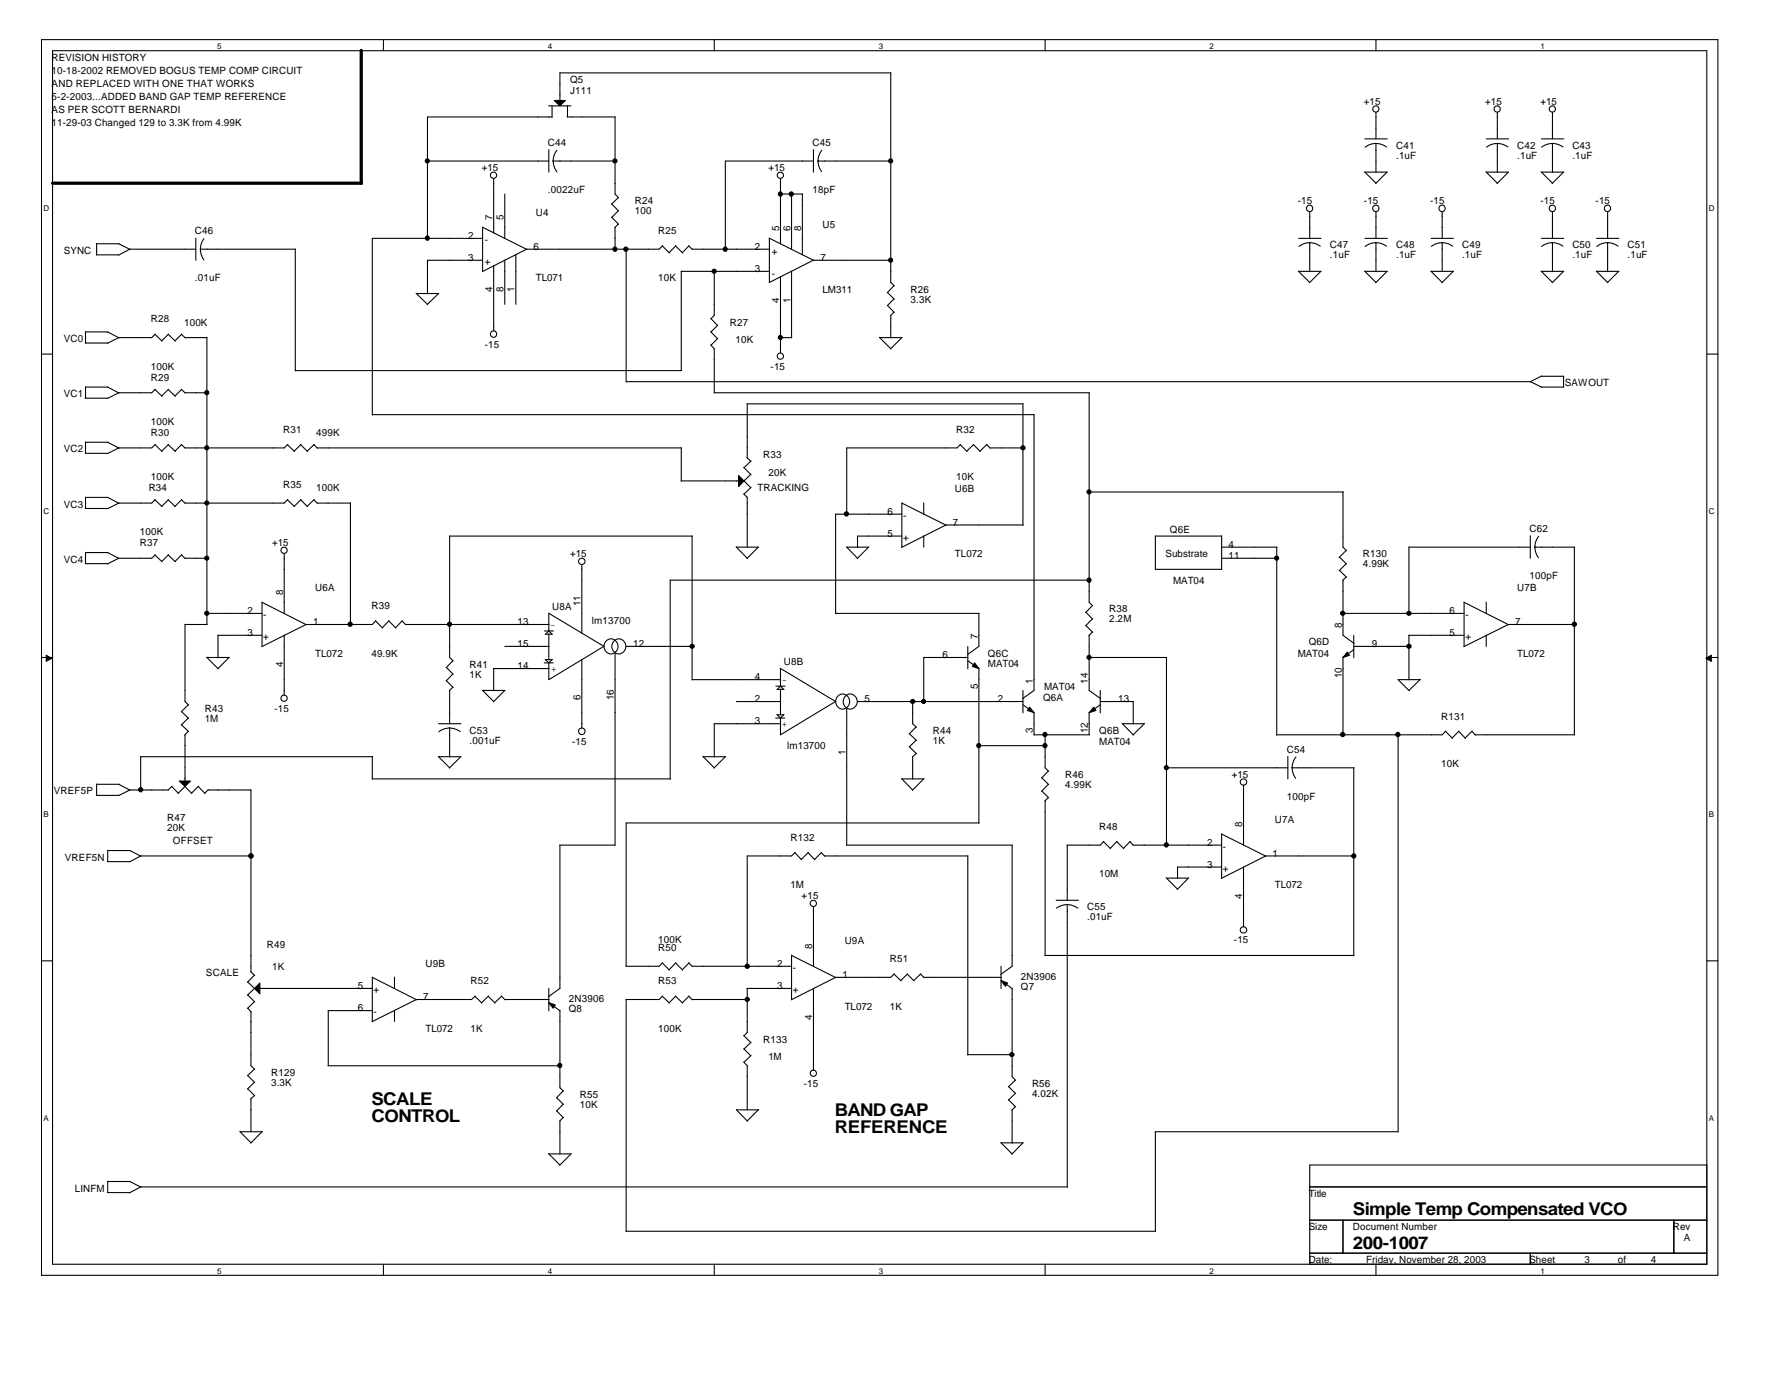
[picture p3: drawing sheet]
<svg xmlns="http://www.w3.org/2000/svg" width="279mm" height="216mm" viewBox="0 0 279 216" stroke-linecap="round" stroke-linejoin="round" font-family="sans-serif">
<g fill="none" stroke="#000" stroke-width=".17">
<path d="M6.5 6.2h262.5v193.5h-262.5zM8.2 7.9h259.1v190h-259.1zM60 6.2v1.7M85.9 16.6h3.5M86.5 18.3h-19.6v19.1M86.5 16.6v1.8M88.8 18.3h7.6M88.9 16.5v1.8M96.3 18.3v12.1l.6 .6M111.9 6.2v1.7M139.5 11.4v32.8l.6 .6M139.5 11.4h-51.8v4.3"/>
<path d="M163.7 6.2v1.7M215.5 6.2v1.7M215.5 17.6v4.1M234.5 17.6v4.1M243.1 17.6v4.1M15.1 39.9h3.5M15.1 38.2h3.5M15.1 38.1v1.8M18.6 38.2l1.8 .9M20.3 39h10.4M20.3 39l-1.7 .9M30.7 37.3v3.4"/>
<path d="M31.4 39l.1 .7 .4 1M31.4 39h14.9M31.9 37.4l-.4 .9-.1 .7M46.2 39v19.1M66.9 25.2h19.1M75.6 37.3h-17.3v27.7M75.6 35.6l6.9 3.5M75.6 35.5v7M77.3 28v8.5M79.1 30.4v6.9M80.8 39.9v7.7M86 23.4v3.5"/>
<path d="M86.6 25.2l.1 .7 .5 1M86.6 25.2h9.8M87.2 23.5l-.5 1-.1 .7M95.8 31.9l1.1 1.1M95.8 34l1.1 1.1M96.3 35.6v3.4M96.8 30.9l-1 1.1M96.8 33l-1 1.1M96.8 35.1l-.5 .5M98.1 39v20.8M103.7 38.5l1.1 1.1M103.8 38.5l-.6 .5h-20.7l-7 3.5"/>
<path d="M105.8 38.5l1.1 1.1M105.9 38.5l-1.1 1.1M107.9 38.5l.5 .6M107.9 38.5l-1 1.1M108.4 39h12.1M120.5 37.3l6.9 3.4h12.1M120.5 37.3v7M122.2 28v10.2M122.2 30.4h3.5M124 30.4v8.7M125.7 30.4v9.5M127.4 23.4v3.5"/>
<path d="M127.4 25.2h-13.8v13.9M128.1 25.2l.1 .7 .5 1M128.1 25.2h11.4M128.7 23.5l-.5 1-.1 .7M203.4 37.3h3.5M205.1 38l.7 .1 1 .4M205.1 38l-.7 .1-1 .5M205.1 33.2v4.1M205.1 38v4.5M213.7 26.9l1.8 1.8M213.8 26.9h3.5M213.8 21.7h3.5"/>
<path d="M213.8 37.3h3.5M215.5 22.5l.7 .1 .9 .4M215.5 22.5l-.7 .1-1 .5M215.5 38l.7 .1 .9 .4M215.5 38l-.7 .1-1 .5M215.5 22.5v4.5M215.5 33.2v4.1M215.5 38v4.5M217.2 26.9l-1.7 1.8M224.1 37.3h3.5M225.9 38l.7 .1 .9 .4M225.9 38l-.8 .1-.9 .5"/>
<path d="M225.9 33.2v4.1M225.9 38v4.5M232.7 26.9l1.8 1.8M232.8 26.9h3.5M232.8 21.7h3.5M234.5 22.5l.7 .1 1 .4M234.5 22.5l-.7 .1-1 .5M234.5 22.5v4.5M236.2 26.9l-1.7 1.8M241.4 26.9l1.7 1.8M241.4 26.9h3.5M241.4 21.7h3.5"/>
<path d="M241.4 37.3h3.5M243.1 22.5l.7 .1 1 .4M243.1 22.5l-.7 .1-1 .5M243.1 38l.7 .1 1 .4M243.1 38l-.7 .1-1 .5M243.1 22.5v4.5M243.1 33.2v4.1M243.1 38v4.5M244.9 26.9l-1.8 1.8M250 37.3h3.6M251.8 38l.7 .1 .9 .4M251.8 38l-.8 .1-.9 .5"/>
<path d="M251.8 33.2v4.1M251.8 38v4.5M6.5 55.4h1.7M13.4 53.7h3.5M13.4 52h3.5M13.4 51.9v1.8M16.9 52l1.7 .9M24.3 52.3l1.1 1.1M24.3 52.3l-.5 .6h-5.2l-1.8 .8M26.3 52.3l1.1 1.1M26.4 52.3l-1.1 1.1M28.4 52.3l.6 .6"/>
<path d="M28.5 52.3l-1.1 1.1M29 52.9h3.4M32.4 52.8v45M46.2 58h60.5M65.2 45.9l1.7 1.7M65.2 46h3.5M68.7 46l-1.8 1.7M75.6 40.7h-8.7v5.3M77.3 41.6v10.2M79.1 40.7v6.9M98.1 59.8h141.6M106.7 42.5h13.8"/>
<path d="M106.7 42.4v15.6M111.3 54l.6 .6v6.9M111.3 51.9l1.1 1.1M111.3 49.9l1.1 1.1M111.9 42.5v6.9M111.9 49.3l-.5 .6M112.4 53l-1 1M112.4 50.9l-1 1.1M122.2 52.9h1.8M122.2 43.3v12M124 42.4v10.5M127.4 40.7l-6.9 3.5"/>
<path d="M137.7 52.8l1.8 1.8M137.8 52.9h3.5M139 45.8l1.1 1M139 47.8l1.1 1.1M139.5 49.4v3.5M140 44.7l-1 1.1M140 46.8l-1 1.1M140 48.9l-.5 .5M141.2 52.9l-1.7 1.7M203.3 42.4l1.8 1.8M203.4 42.5h3.5M206.9 42.5l-1.8 1.8"/>
<path d="M213.7 42.4l1.8 1.8M213.8 42.5h3.5M217.2 42.5l-1.7 1.8M224.1 42.4l1.8 1.8M224.1 42.5h3.5M227.6 42.5l-1.8 1.8M239.6 59.7l1.8 .9M241.4 42.4l1.7 1.8M241.4 42.5h3.5M241.4 58.9h3.5M241.4 58.9l-1.7 .9M244.9 42.5l-1.8 1.8"/>
<path d="M244.9 58.9v1.7M250 42.4l1.8 1.8M250 42.5h3.6M253.5 42.5l-1.8 1.8M267.3 55.4h1.7M13.4 62.3h3.5M13.4 71h3.5M13.4 79.6h3.5M13.4 60.6v1.7M13.4 69.2v1.8M13.4 77.8v1.8M13.4 60.6h3.5"/>
<path d="M13.4 69.2h3.5M13.4 77.9h3.5M16.9 60.6l1.7 .9M16.9 69.2l1.7 1M16.9 77.9l1.7 .9M18.6 61.5l-1.8 .9M18.6 70.1l-1.8 .9M18.6 78.8l-1.8 .9M24.3 78.3l1.1 1M24.3 61l1.1 1M24.3 69.6l1.1 1.1M24.3 78.2l-.5 .6h-5.2"/>
<path d="M24.3 69.6l-.5 .5h-5.2M24.3 60.9l-.5 .6h-5.2M26.3 78.3l1.1 1M26.3 61l1.1 1M26.3 69.6l1.1 1.1M26.4 78.2l-1.1 1.1M26.4 60.9l-1.1 1.1M26.4 69.6l-1.1 1M28.4 78.3l.6 .5M28.4 61l.6 .5M28.4 69.6l.6 .6M28.5 78.2l-1.1 1.1"/>
<path d="M28.5 60.9l-1.1 1.1M28.5 69.6l-1.1 1M29 61.5h3.4M45 78.3l1.1 1M45 69.6l1.1 1.1M45.1 78.2l-.6 .6h-15.5M45.1 69.6l-.6 .5h-15.5M47.1 78.3l1.1 1M47.1 69.6l1.1 1.1M47.1 78.2l-1 1.1M47.1 69.6l-1 1M49.2 78.3l.5 .5"/>
<path d="M49.2 69.6l.5 .6M49.2 78.2l-1.1 1.1M49.2 69.6l-1.1 1M49.7 78.8h5.2M49.7 70.1h57M54.9 78.7v19.1M58.3 64.9h103.7M106.7 75.3h9M106.7 70.1v5.2M111.9 61.5h58.7M116.5 75.3l1.1 1.1M116.5 77.3l.5 .6"/>
<path d="M116.5 73.2l1.1 1.1M117 71.7l.6 .5M117 63.2h43.2M117 63.2v8.5M117 77.8v7.9M117.6 76.3l-1.1 1.1M117.6 74.2l-1.1 1.1M117.6 72.2l-1.1 1M141.2 78.7v7M141.2 78.8l7 3.4M144.7 78.7v1.8M150.4 69.6l1 1.1"/>
<path d="M150.4 69.6l-.5 .5h-17.3v10.4M152.5 69.6l1 1.1M152.5 69.6l-1.1 1M154.5 69.6l.6 .6M154.6 69.6l-1.1 1M155 70.1h5.2M160.2 63.2v19M161.9 64.9v43.2l-1.7 1.3M170.6 61.5v32.8l.5 .6M170.6 77h39.8M210.3 77v8.7l.6 .5M241.4 60.6h3.5"/>
<path d="M13.4 88.2h3.5M13.4 86.5v1.7M13.4 86.5h3.5M16.9 86.5l1.7 .9M18.6 87.4l-1.8 .9M24.3 86.9l1.1 1.1M24.3 86.9l-.5 .5h-5.2M26.3 86.9l1.1 1.1M26.4 86.9l-1.1 1M28.4 86.9l.6 .5M28.5 86.9l-1.1 1M29 97.8h3.4"/>
<path d="M29 87.4h3.4M29 97.7v12.1l.5 .6M32.4 96h8.6M34.1 99.5h6.9M34.1 99.5v3.5M41 94.3v6.9M41 94.3l7 3.5M44.5 86.7v9.3M44.5 99.4v9.4M58.8 97.2l1.1 1.1M58.9 97.2l-.6 .6h-10.4l-6.9 3.4M60.9 97.2l1.1 1.1"/>
<path d="M60.9 97.2l-1 1.1M63 97.2l.6 .6M63 97.2l-1 1.1M63.5 97.8h22.5M85.3 98.8h1.4M85.4 99.3h1.1M85.9 96l8.7 5.2M85.9 98.7l.6 .6M86 96v2.8M86 99.3v4M86 98.8l-.6 .5M91.1 88.4v10.8"/>
<path d="M108.4 83.9v22.6M108.4 83.9h-38v19l.6 .6M115.3 85.6l1.7 1.8M115.3 85.7h3.5M118.8 85.7l-1.8 1.7M130.9 96h22.4M132.6 85.6l1.7 1.8M132.6 85.7h3.5M136 85.7l-1.7 1.7M141.2 83.9h-6.9v1.8M141.2 80.5h-10.3v15.6M144.7 83.9v1.8"/>
<path d="M153.3 96v5.2l-1.8 1.3M160.2 82.2h-12.1l-6.9 3.5M170.1 95.9l1 1M170.1 97.9l1 1.1M170.6 99.5v8.6l1.8 1.3M170.6 90.8h-65.6v31.2M171.1 99l-.6 .5M171.1 94.8l-1.1 1.1M171.1 96.9l-1.1 1.1M180.9 83.9h10.4M181 83.9v5.3M181 89.1h10.4"/>
<path d="M191.3 85.7h8.7M191.3 83.9v5.2M191.3 87.4h8.7M200 85.7v29.4M209.8 87.2l1.1 1.1M209.8 89.3l1.1 1.1M210.3 90.8v8.7l1.8 1.2M210.3 96h19M210.8 86.2l-1.1 1.1M210.8 88.2l-1.1 1.1M210.8 90.3l-.5 .6M212 99.5v3.5"/>
<path d="M220.6 85.7h19.1M220.6 99.5h8.7M220.7 85.7v10.4M220.7 99.5v7M229.3 94.3v6.9M229.3 94.3l7 3.5M232.8 94.3v1.7M232.8 99.4v1.8M239.7 83.9v3.5M240.4 85.7l.1 .7 .4 .9M240.4 85.7h6.2M241 84l-.5 .9-.1 .8"/>
<path d="M246.6 97.8h-10.4l-6.9 3.4M246.6 85.7v29.3M6.5 102.9h1.7M22 118.5h36.4M22 118.4v5.3M28.4 111.4l1.1 1.1M28.4 113.5l1.1 1M29 115v7.3M29.5 110.3l-1.1 1.1M29.5 112.4l-1.1 1.1M29.5 114.5l-.6 .6M32.4 102.9l1.7 1.8"/>
<path d="M32.4 102.9h3.5M35.9 102.9l-1.8 1.8M58.3 118.5v3.5M68.6 118.4l1.8 1.8M68.7 118.5h3.5M68.7 113.3h3.5M69.9 104.5l1.1 1.1M69.9 106.6l1.1 1M70.4 114l.7 .1 1 .4M70.4 114l-.7 .1-1 .5M70.4 108.1v5.2M70.4 114v4.5"/>
<path d="M70.9 103.4l-1 1.1M70.9 105.5l-1 1.1M70.9 107.6l-.5 .5M72.2 118.5l-1.8 1.8M75.5 108.1l1.8 1.7M75.6 108.1h3.5M79.1 108.1l-1.8 1.8M79.1 101.2h6.9M85.2 103.8h1.4M85.4 103.2l.6 .6 .5-.6M85.4 103.3h1.1M86 104.7h-8.7v3.4"/>
<path d="M91.1 103.2v10.8M94.6 101.2l-8.6 5.2v-2.7M95 100.3a1.13 1.13 0 0 1 1.8 .9 1.13 1.13 0 0 1-1.8 1 1.22 1.22 0 0 1 0-1.9zM96.3 100.3a1.13 1.13 0 0 1 1.7 .9 1.13 1.13 0 0 1-1.7 1 1.22 1.22 0 0 1 0-1.9zM96.3 102.2v30.1h-8.7M98.1 101.2h10.3M108.4 106.4h13.9M110.1 118.4l1.8 1.8M110.1 118.5h3.5M113.6 118.5l-1.8 1.8M115.3 109.8h7M121.5 112.4h1.4"/>
<path d="M121.5 107.4h1.5M121.7 111.9l.5 .5 .6-.5M121.7 111.9h1M121.7 107.9h1.1M122.2 104.6l8.7 5.2M122.2 107.4l.5 .5M122.2 104.7v2.8M122.2 107.9v4M122.2 107.4l-.5 .6M122.3 113.3h-10.4v5.2M130.9 109.8l-8.7 5.2v-2.6M131.3 108.9a1.13 1.13 0 0 1 1.8 .9 1.13 1.13 0 0 1-1.8 1 1.22 1.22 0 0 1 0-1.9z"/>
<path d="M132.5 108.9a1.13 1.13 0 0 1 1.8 .9 1.13 1.13 0 0 1-1.8 1 1.22 1.22 0 0 1 0-1.9zM132.6 110.9v21.5M134.3 109.8h25.9M142.4 114.9l1.1 1M142.4 116.9l1.1 1.1M142.9 109.8v3.5l.6 .6M142.9 118.5v3.5M143.5 113.8l-1.1 1.1M143.5 115.9l-1.1 1M143.5 118l-.6 .5M151.6 102.9h-6.9v7M151.6 103.4l1.7 1.3"/>
<path d="M151.6 101.2v3.5M153.3 104.7v24.2M153.3 116.7h10.4M160.2 110.3l1.8 1.3M160.2 108.1v3.5M161.9 111.6v3.5M161.9 115h8.7M163.7 115v5.2l.5 .6M170.6 102.9h12.1M170.6 111.6v3.4M172.3 109.8h5.2M172.3 110.3l-1.8 1.3"/>
<path d="M172.3 108.1v3.5M175.7 113.3l1.8 1.7M175.8 113.3h3.5M177.5 109.8v3.6M179.2 113.3l-1.8 1.8M182.7 102.9v29.5M201.7 118.4v3.5M203 118.5l-.5 1-.1 .7M210.3 102.9v12.1M212 101.2h8.7M212 101.7l-1.7 1.3M219 115v62.2"/>
<path d="M222.4 106.4h-3.4l1.7 1.7M222.4 106.4l-1.7 1.7M226.4 114.5l1.1 1.1M226.4 114.5l-.5 .5h-25.9M228.4 114.5l1.1 1.1M228.5 114.5l-1.1 1.1M230.5 114.5l.6 .6M230.6 114.5l-1.1 1.1M231 115h15.6M267.3 102.9h1.7M15.1 124.5h3.5M15.1 122.7v1.8"/>
<path d="M15.1 122.8h3.5M16.8 134.9h3.5M16.9 133.2h3.5M16.9 133.1v1.8M18.6 122.8l1.8 .9M20.3 133.2l1.8 .9M26.4 123.7h-6.1l-1.7 .9M26.9 123.1l1.1 1.1M26.9 123.1l-.6 .6M29 123.1l1 1.1M29 123.1l-1.1 1.1M31 123.1l1.1 1.1"/>
<path d="M31.1 123.1l-1.1 1.1M32.6 123.7h6.7M32.6 123.6l-.5 .6M39.3 123.6v28.6M39.3 134h-17.3l-1.7 .9M58.3 121.9h46.7M87.7 132.3v22.5l-1.8 1.2M124.5 133.5l1 1.1M124.5 133.5l-.5 .5h-7v17.3M126.6 133.5l1 1.1M126.6 133.5l-1.1 1.1M128.6 133.5l.6 .6"/>
<path d="M128.7 133.5l-1.1 1.1M129.1 134h22.5M132.6 132.3h26M141.2 121.9l1.7 1.8M141.2 121.9h3.5M144.7 121.9l-1.8 1.8M151.6 134v31.2M153.3 128.8h-55.2v22.5M158.5 132.3v19l-1.8 1.3M163.2 121.8l1 1M163.2 123.8l1 1.1M163.7 125.4v24.2"/>
<path d="M164.2 120.7l-1.1 1.1M164.2 122.8l-1.1 1.1M164.2 124.9l-.6 .5M167.1 132.3v8.7M172.8 131.8l1.1 1.1M172.9 131.7l-.6 .6h-5.2M174.9 131.8l1.1 1.1M174.9 131.7l-1 1.1M177 131.8l.5 .6M177 131.7l-1 1.1M177.5 132.3h13.8M182.6 137.4l1.8 1.8"/>
<path d="M182.7 137.5h3.5M182.7 120.2h19M186.1 137.5l-1.7 1.8M191.3 130.5v7M191.3 130.6l7 3.5M191.3 135.7h-6.9v1.8M194.8 123v9.3M194.8 135.7v9.4M202.4 120.2l.1 .7 .4 1M202.4 120.2h9.7M212 120.2v29.4M212.1 134h-13.9l-6.9 3.5"/>
<path d="M6.5 150.4h1.7M38.8 153.7l1.1 1.1M38.8 155.8l1.1 1.1M38.8 157.8l.5 .6M39.3 158.4v8.5l.6 .5M39.3 152.2l.6 .5M39.9 152.7l-1.1 1.1M39.9 154.8l-1.1 1M39.9 156.8l-1.1 1.1M40.7 154.8h17.6M51.4 158.2h6.9M51.4 158.2v8.7"/>
<path d="M58.3 153v6.9M58.3 153l7 3.5M61.8 153v1.8M61.8 158.2v1.7M74.4 156l1.1 1M74.4 155.9l-.6 .6h-8.6l-6.9 3.5M76.5 156l1 1M76.5 155.9l-1.1 1.1M78.5 156l.6 .5M78.6 155.9l-1.1 1.1M79.1 156.5h6.9M86 154.8v3.5"/>
<path d="M86 157l1.7 1.3M87.7 158.2v12.1l.5 .5M98.1 156.4v36.4M103.7 150.8l1.1 1.1M103.7 156l1.1 1M103.8 155.9l-.6 .6h-5.1M103.8 150.7l-.6 .6h-5.1M105.8 150.8l1.1 1.1M105.8 156l1.1 1M105.9 150.7l-1.1 1.1M105.9 155.9l-1.1 1.1M107.9 150.8l.5 .5"/>
<path d="M107.9 156l.5 .5M107.9 150.7l-1 1.1M107.9 155.9l-1 1.1M108.4 156.5h8.7M108.4 151.3h15.6M117 154.8h7M117 154.8v6.9M124 149.5v7M124 149.6l6.9 3.5M127.4 142v9.3M127.4 154.7v12.8M140 152.5l1.1 1.1"/>
<path d="M140.1 152.5l-.6 .5h-8.6l-7 3.5M142.1 152.5l1 1.1M142.1 152.5l-1 1M144.2 152.5l.5 .6M144.2 152.5l-1.1 1M144.7 153h12.1M156.8 151.3v3.5M156.8 153.5l1.8 1.3M158.5 154.8v13.8l.6 .5M163.7 149.6h48.4M165.4 141h3.5M167.1 141.6l.7 .1 1 .5"/>
<path d="M167.1 141.6l-.7 .1-.9 .5M167.1 141.6v44.3M267.3 150.4h1.7M37.6 177.1l1.7 1.8M37.6 177.2h3.5M38.8 168.4l1.1 1.1M38.8 170.5l1.1 1.1M39.3 172v5.2M39.9 167.4l-1.1 1M39.9 169.4l-1.1 1.1M39.9 171.5l-.6 .6M41 177.2l-1.7 1.8"/>
<path d="M51.4 166.9h36.3M87.2 171.9l1 1M87.2 173.9l1 1.1M87.7 175.5v5.2M88.2 170.8l-1.1 1.1M88.2 172.9l-1.1 1.1M88.2 174.9l-.6 .6M116.5 166.3l.5 .6v6.9M116.5 164.2l1.1 1.1M116.5 162.1l1.1 1.1M117.1 161.6l-.6 .6M117.6 165.3l-1.1 1"/>
<path d="M117.6 163.2l-1.1 1M118.8 173.7l-1.8 1.8M118.8 173.8h-3.5l1.8 1.7M151.5 165.1h7M156.7 178.9l1.8 1.8M156.8 178.9h3.4M158 170.1l1.1 1.1M158 172.2l1.1 1.1M158.5 173.8v5.2M159 169.1l-1.1 1.1M159 171.2l-1.1 1M159 173.3l-.5 .5"/>
<path d="M160.2 178.9l-1.7 1.8M180.9 177.2h38.1M181 177.2v15.6M16.8 186.7h3.5M16.9 184.9v1.8M16.9 185h3.5M20.3 185l1.8 .9M60 197.9v1.8M85.9 180.6l1.8 1.8M86 180.7h3.5M89.4 180.7l-1.8 1.7M98 192.8h83"/>
<path d="M111.9 197.9v1.8M163.7 197.9v1.8M167.2 185.8h-145.2l-1.7 1M205.1 185.8h62.2M205.1 191h62.2M205.1 196.2h62.2M210.3 191v5.2M215.5 197.9v1.8M239.7 196.2v1.7M262.1 191v5.2M267.3 182.4h-62.2v15.5"/>
<circle cx="215.5" cy="17.1" r=".49"/>
<circle cx="234.5" cy="17.1" r=".49"/>
<circle cx="243.1" cy="17.1" r=".49"/>
<circle cx="77.3" cy="27.4" r=".49"/>
<circle cx="122.2" cy="27.4" r=".49"/>
<circle cx="205.1" cy="32.6" r=".5"/>
<circle cx="215.5" cy="32.6" r=".5"/>
<circle cx="225.8" cy="32.6" r=".5"/>
<circle cx="243.1" cy="32.6" r=".5"/>
<circle cx="251.7" cy="32.6" r=".5"/>
<circle cx="77.3" cy="52.3" r=".5"/>
<circle cx="122.2" cy="55.8" r=".49"/>
<circle cx="44.5" cy="86.2" r=".49"/>
<circle cx="91.1" cy="87.9" r=".5"/>
<circle cx="44.5" cy="109.3" r=".49"/>
<circle cx="91.1" cy="114.5" r=".51"/>
<circle cx="194.8" cy="122.4" r=".5"/>
<circle cx="127.4" cy="141.4" r=".49"/>
<circle cx="194.8" cy="145.6" r=".5"/>
<circle cx="127.4" cy="168" r=".49"/>
</g>
<g fill="#000" stroke="#000" stroke-width=".16">
<path d="M7.2 102.6l.9 .5-.9 .4z" fill-rule="evenodd"/>
<path d="M267.2 103.1l.8-.5v.9z" fill-rule="evenodd"/>
</g>
<path d="M56.6 7.9v20.8M8.2 28.7h48.4" fill="none" stroke="#000" stroke-width=".51"/>
<g fill="#000" stroke="#000" stroke-width=".17">
<path d="M86.8 15.7h1.7l-.8 .9z" fill-rule="evenodd"/>
<path d="M115.7 74.4l.8 .9-.8 .9z" fill-rule="evenodd"/>
<path d="M152.6 103.8l.7 .9-1-.4z" fill-rule="evenodd"/>
<path d="M161.3 110.7l.6 .9-1-.4z" fill-rule="evenodd"/>
<path d="M171.3 110.7l.3 .5-1 .4z" fill-rule="evenodd"/>
<path d="M211 102.1l.3 .5-1 .3z" fill-rule="evenodd"/>
<path d="M28.1 122.3h1.7l-.8 .8z" fill-rule="evenodd"/>
<path d="M40.7 153.9v1.7l-.8-.8z" fill-rule="evenodd"/>
<path d="M86 157l1 .3-.4 .5z" fill-rule="evenodd"/>
<path d="M156.8 153.5l1 .4-.3 .5z" fill-rule="evenodd"/>
<circle cx="66.9" cy="37.3" r=".33"/>
<circle cx="66.9" cy="25.2" r=".32"/>
<circle cx="96.3" cy="39" r=".33"/>
<circle cx="96.3" cy="25.2" r=".32"/>
<circle cx="98" cy="39" r=".33"/>
<circle cx="113.6" cy="39" r=".33"/>
<circle cx="122.2" cy="30.4" r=".33"/>
<circle cx="123.9" cy="30.4" r=".33"/>
<circle cx="139.5" cy="25.2" r=".32"/>
<circle cx="111.8" cy="42.5" r=".32"/>
<circle cx="122.2" cy="52.8" r=".32"/>
<circle cx="139.5" cy="40.7" r=".32"/>
<circle cx="32.4" cy="70.1" r=".32"/>
<circle cx="32.4" cy="78.7" r=".32"/>
<circle cx="32.4" cy="61.5" r=".32"/>
<circle cx="160.2" cy="70.1" r=".33"/>
<circle cx="170.6" cy="77" r=".32"/>
<circle cx="32.4" cy="96" r=".32"/>
<circle cx="32.4" cy="87.4" r=".32"/>
<circle cx="54.8" cy="97.7" r=".33"/>
<circle cx="70.4" cy="97.7" r=".33"/>
<circle cx="132.6" cy="80.5" r=".33"/>
<circle cx="170.5" cy="90.8" r=".33"/>
<circle cx="199.9" cy="87.4" r=".32"/>
<circle cx="210.3" cy="96" r=".33"/>
<circle cx="220.7" cy="96" r=".33"/>
<circle cx="246.6" cy="97.7" r=".33"/>
<circle cx="108.4" cy="101.2" r=".33"/>
<circle cx="142.9" cy="109.8" r=".33"/>
<circle cx="144.6" cy="109.8" r=".32"/>
<circle cx="153.3" cy="116.7" r=".33"/>
<circle cx="163.6" cy="116.7" r=".33"/>
<circle cx="163.6" cy="115" r=".33"/>
<circle cx="170.6" cy="102.9" r=".32"/>
<circle cx="210.3" cy="115" r=".33"/>
<circle cx="218.9" cy="115" r=".33"/>
<circle cx="220.7" cy="101.2" r=".33"/>
<circle cx="22" cy="123.6" r=".33"/>
<circle cx="39.3" cy="134" r=".33"/>
<circle cx="182.7" cy="132.3" r=".33"/>
<circle cx="182.7" cy="120.2" r=".32"/>
<circle cx="212" cy="134" r=".33"/>
<circle cx="117" cy="151.3" r=".33"/>
<circle cx="117" cy="156.5" r=".33"/>
<circle cx="87.7" cy="166.8" r=".33"/>
<circle cx="158.5" cy="165.1" r=".33"/>
</g>
<g font-size="2.8">
<text x="58.2" y="173">SCALE</text>
<text x="58.2" y="175.6">CONTROL</text>
<text x="130.7" y="174.8">BAND GAP</text>
<text x="130.7" y="177.4">REFERENCE</text>
<text x="211.9" y="190.3">Simple Temp Compensated VCO</text>
<text x="211.9" y="195.5">200-1007</text>
</g>
<g font-size="1.6">
<text x="8.1" y="9.5">REVISION HISTORY</text>
<text x="8.1" y="11.6">10-18-2002 REMOVED BOGUS TEMP COMP CIRCUIT</text>
<text x="8.1" y="13.6">AND REPLACED WITH ONE THAT WORKS</text>
<text x="8.1" y="15.6">5-2-2003...ADDED BAND GAP TEMP REFERENCE</text>
<text x="8.1" y="17.7">AS PER SCOTT BERNARDI</text>
<text x="89.3" y="13">Q5</text>
<text x="89.3" y="14.7">J111</text>
<text x="213.6" y="16.4">+15</text>
<text x="232.6" y="16.4">+15</text>
<text x="241.3" y="16.4">+15</text>
<text x="8.1" y="19.7">11-29-03 Changed 129 to 3.3K from 4.99K</text>
<text x="85.8" y="22.8">C44</text>
<text x="127.3" y="22.8">C45</text>
<text x="218.7" y="23.3">C41</text>
<text x="237.6" y="23.3">C42</text>
<text x="246.3" y="23.3">C43</text>
<text x="75.4" y="26.8">+15</text>
<text x="120.4" y="26.8">+15</text>
<text x="218.7" y="24.9">.1uF</text>
<text x="237.6" y="24.9">.1uF</text>
<text x="246.3" y="24.9">.1uF</text>
<text x="77.1" y="34.5" transform="rotate(-90 77.1 34.5)">7</text>
<text x="78.9" y="34.5" transform="rotate(-90 78.9 34.5)">5</text>
<text x="83.9" y="33.9">U4</text>
<text x="85.8" y="30.3">.0022uF</text>
<text x="99.4" y="32">R24</text>
<text x="99.4" y="33.5">100</text>
<text x="127.3" y="30.3">18pF</text>
<text x="128.8" y="35.8">U5</text>
<text x="203.2" y="32">-15</text>
<text x="213.6" y="32">-15</text>
<text x="224" y="32">-15</text>
<text x="241.3" y="32">-15</text>
<text x="249.9" y="32">-15</text>
<text x="10" y="39.8">SYNC</text>
<text x="30.5" y="36.7">C46</text>
<text x="73.3" y="40.9">3</text>
<text x="73.3" y="37.4">2</text>
<text x="75.9" y="41.5">+</text>
<text x="75.9" y="38">-</text>
<text x="83.6" y="39.1">6</text>
<text x="103.1" y="36.7">R25</text>
<text x="118.2" y="39.1">2</text>
<text x="120.9" y="39.9">+</text>
<text x="122" y="36.2" transform="rotate(-90 122 36.2)">5</text>
<text x="123.8" y="36.2" transform="rotate(-90 123.8 36.2)">6</text>
<text x="125.5" y="36.2" transform="rotate(-90 125.5 36.2)">8</text>
<text x="128.5" y="40.9">7</text>
<text x="208.3" y="38.9">C47</text>
<text x="208.3" y="40.4">.1uF</text>
<text x="218.7" y="38.9">C48</text>
<text x="218.7" y="40.4">.1uF</text>
<text x="229" y="38.9">C49</text>
<text x="229" y="40.4">.1uF</text>
<text x="246.3" y="38.9">C50</text>
<text x="246.3" y="40.4">.1uF</text>
<text x="254.9" y="38.9">C51</text>
<text x="254.9" y="40.4">.1uF</text>
<text x="30.5" y="44.1">.01uF</text>
<text x="77.1" y="45.7" transform="rotate(-90 77.1 45.7)">4</text>
<text x="78.9" y="45.7" transform="rotate(-90 78.9 45.7)">8</text>
<text x="80.6" y="45.7" transform="rotate(-90 80.6 45.7)">1</text>
<text x="83.9" y="44.1">TL071</text>
<text x="103.1" y="44.1">10K</text>
<text x="118.2" y="42.6">3</text>
<text x="120.9" y="43.4">-</text>
<text x="122" y="47.5" transform="rotate(-90 122 47.5)">4</text>
<text x="123.8" y="47.5" transform="rotate(-90 123.8 47.5)">1</text>
<text x="128.8" y="45.8">LM311</text>
<text x="142.6" y="45.8">R26</text>
<text x="142.6" y="47.4">3.3K</text>
<text x="10" y="53.6">VC0</text>
<text x="23.6" y="50.5">R28</text>
<text x="28.8" y="51">100K</text>
<text x="114.3" y="51">R27</text>
<text x="115.2" y="53.7">10K</text>
<text x="23.6" y="59.6">R29</text>
<text x="23.6" y="57.9">100K</text>
<text x="75.9" y="54.4">-15</text>
<text x="120.7" y="57.9">-15</text>
<text x="10" y="62.2">VC1</text>
<text x="245.1" y="60.5">SAWOUT</text>
<text x="10" y="70.8">VC2</text>
<text x="23.6" y="68.2">R30</text>
<text x="23.6" y="66.5">100K</text>
<text x="44.4" y="67.7">R31</text>
<text x="49.5" y="68.2">499K</text>
<text x="119.5" y="71.7">R33</text>
<text x="149.7" y="67.7">R32</text>
<text x="23.3" y="76.9">R34</text>
<text x="23.6" y="75.1">100K</text>
<text x="44.4" y="76.4">R35</text>
<text x="49.5" y="76.9">100K</text>
<text x="118.6" y="76.9">TRACKING</text>
<text x="120.4" y="74.5">20K</text>
<text x="149.6" y="77">U6B</text>
<text x="149.7" y="75.1">10K</text>
<text x="10" y="79.5">VC3</text>
<text x="21.9" y="83.8">100K</text>
<text x="139" y="80.6">6</text>
<text x="141.4" y="81.2">-</text>
<text x="149.2" y="82.3">7</text>
<text x="183.2" y="83.4">Q6E</text>
<text x="239.5" y="83.3">C62</text>
<text x="10" y="88.1">VC4</text>
<text x="21.9" y="85.5">R37</text>
<text x="42.6" y="85.5">+15</text>
<text x="89.3" y="87.2">+15</text>
<text x="139" y="84">5</text>
<text x="141.4" y="84.7">+</text>
<text x="149.6" y="87.2">TL072</text>
<text x="182.5" y="87.2">Substrate</text>
<text x="192.4" y="85.8">4</text>
<text x="192.4" y="87.5">11</text>
<text x="213.4" y="87.2">R130</text>
<text x="213.4" y="88.8">4.99K</text>
<text x="44.3" y="93.2" transform="rotate(-90 44.3 93.2)">8</text>
<text x="49.4" y="92.6">U6A</text>
<text x="58.2" y="95.4">R39</text>
<text x="86.5" y="95.5">U8A</text>
<text x="90.9" y="95" transform="rotate(-90 90.9 95)">11</text>
<text x="173.7" y="95.9">R38</text>
<text x="183.7" y="91.4">MAT04</text>
<text x="237.6" y="92.6">U7B</text>
<text x="239.5" y="90.7">100pF</text>
<text x="38.8" y="96.1">2</text>
<text x="38.8" y="99.6">3</text>
<text x="41.2" y="100.2">+</text>
<text x="41.2" y="96.7">-</text>
<text x="49" y="97.9">1</text>
<text x="81.1" y="97.9">13</text>
<text x="81.1" y="101.3">15</text>
<text x="86.1" y="98.3">-</text>
<text x="92.7" y="97.6">lm13700</text>
<text x="99.1" y="101.3">12</text>
<text x="153.1" y="100.1" transform="rotate(-90 153.1 100.1)">7</text>
<text x="173.7" y="97.5">2.2M</text>
<text x="205" y="101">Q6D</text>
<text x="210.1" y="98.4" transform="rotate(-90 210.1 98.4)">8</text>
<text x="214.8" y="101.3">9</text>
<text x="227" y="96.1">6</text>
<text x="227" y="99.6">5</text>
<text x="229.5" y="100.2">+</text>
<text x="229.5" y="96.7">-</text>
<text x="237.3" y="97.9">7</text>
<text x="44.3" y="104.4" transform="rotate(-90 44.3 104.4)">4</text>
<text x="49.4" y="102.8">TL072</text>
<text x="58.2" y="102.8">49.9K</text>
<text x="73.5" y="104.5">R41</text>
<text x="73.5" y="106.1">1K</text>
<text x="81.1" y="104.8">14</text>
<text x="86.3" y="105.2">+</text>
<text x="118.2" y="106.5">4</text>
<text x="122.4" y="106.9">-</text>
<text x="122.8" y="104.2">U8B</text>
<text x="147.6" y="103">6</text>
<text x="153.1" y="107.9" transform="rotate(-90 153.1 107.9)">5</text>
<text x="154.7" y="102.8">Q6C</text>
<text x="154.7" y="104.4">MAT04</text>
<text x="161.8" y="107" transform="rotate(-90 161.8 107)">1</text>
<text x="163.5" y="108">MAT04</text>
<text x="170.4" y="107" transform="rotate(-90 170.4 107)">14</text>
<text x="203.2" y="102.8">MAT04</text>
<text x="210.1" y="106.2" transform="rotate(-90 210.1 106.2)">10</text>
<text x="237.6" y="102.8">TL072</text>
<text x="32.1" y="111.4">R43</text>
<text x="32.1" y="113">1M</text>
<text x="43" y="111.4">-15</text>
<text x="90.9" y="109.6" transform="rotate(-90 90.9 109.6)">6</text>
<text x="96.1" y="109.6" transform="rotate(-90 96.1 109.6)">16</text>
<text x="118.2" y="109.9">2</text>
<text x="118.2" y="113.4">3</text>
<text x="122.4" y="113.8">+</text>
<text x="135.4" y="109.9">5</text>
<text x="156.3" y="109.9">2</text>
<text x="163.4" y="109.7">Q6A</text>
<text x="175.1" y="109.9">13</text>
<text x="225.7" y="112.6">R131</text>
<text x="73.5" y="114.9">C53</text>
<text x="73.5" y="116.5">.001uF</text>
<text x="89.6" y="116.6">-15</text>
<text x="123.3" y="117.3">lm13700</text>
<text x="132.4" y="118.3" transform="rotate(-90 132.4 118.3)">1</text>
<text x="146.1" y="114.9">R44</text>
<text x="146.1" y="116.5">1K</text>
<text x="161.8" y="114.8" transform="rotate(-90 161.8 114.8)">3</text>
<text x="170.4" y="114.8" transform="rotate(-90 170.4 114.8)">12</text>
<text x="172.2" y="114.9">Q6B</text>
<text x="172.2" y="116.6">MAT04</text>
<text x="201.5" y="117.8">C54</text>
<text x="8.4" y="124.4">VREF5P</text>
<text x="166.8" y="121.8">R46</text>
<text x="166.8" y="123.4">4.99K</text>
<text x="192.9" y="121.8">+15</text>
<text x="201.5" y="125.3">100pF</text>
<text x="225.7" y="120.1">10K</text>
<text x="26.2" y="128.5">R47</text>
<text x="26.2" y="130.1">20K</text>
<text x="123.8" y="131.7">R132</text>
<text x="172.2" y="129.9">R48</text>
<text x="194.6" y="129.5" transform="rotate(-90 194.6 129.5)">8</text>
<text x="199.6" y="128.9">U7A</text>
<text x="10.2" y="134.7">VREF5N</text>
<text x="27.1" y="132.2">OFFSET</text>
<text x="172.2" y="137.3">10M</text>
<text x="189.1" y="132.4">2</text>
<text x="189.1" y="135.8">3</text>
<text x="191.5" y="136.5">+</text>
<text x="191.5" y="133">-</text>
<text x="199.3" y="134.1">1</text>
<text x="123.8" y="139.1">1M</text>
<text x="125.5" y="140.8">+15</text>
<text x="170.3" y="142.5">C55</text>
<text x="194.6" y="140.7" transform="rotate(-90 194.6 140.7)">4</text>
<text x="199.6" y="139.1">TL072</text>
<text x="41.8" y="148.4">R49</text>
<text x="103.1" y="148.9">R50</text>
<text x="103.1" y="147.7">100K</text>
<text x="127.2" y="148.5" transform="rotate(-90 127.2 148.5)">8</text>
<text x="132.3" y="147.9">U9A</text>
<text x="170.3" y="144.1">.01uF</text>
<text x="193.3" y="147.7">-15</text>
<text x="32.3" y="152.9">SCALE</text>
<text x="42.6" y="151.8">1K</text>
<text x="56" y="154.9">5</text>
<text x="58.5" y="155.5">+</text>
<text x="66.6" y="151.3">U9B</text>
<text x="73.7" y="154.1">R52</text>
<text x="103.1" y="154.1">R53</text>
<text x="121.7" y="151.4">2</text>
<text x="121.7" y="154.9">3</text>
<text x="124.2" y="155.5">+</text>
<text x="124.2" y="152">-</text>
<text x="132" y="153.1">1</text>
<text x="139.4" y="150.6">R51</text>
<text x="159.9" y="154.9">Q7</text>
<text x="159.9" y="153.4">2N3906</text>
<text x="56" y="158.3">6</text>
<text x="58.5" y="158.9">-</text>
<text x="66.3" y="156.6">7</text>
<text x="66.6" y="161.5">TL072</text>
<text x="73.7" y="161.5">1K</text>
<text x="89.1" y="158.4">Q8</text>
<text x="89.1" y="156.8">2N3906</text>
<text x="103.1" y="161.5">100K</text>
<text x="127.2" y="159.7" transform="rotate(-90 127.2 159.7)">4</text>
<text x="132.3" y="158.1">TL072</text>
<text x="139.4" y="158.1">1K</text>
<text x="119.5" y="163.2">R133</text>
<text x="120.4" y="166">1M</text>
<text x="42.5" y="168.4">R129</text>
<text x="42.5" y="170">3.3K</text>
<text x="90.8" y="171.9">R55</text>
<text x="90.8" y="173.4">10K</text>
<text x="125.9" y="170.1">-15</text>
<text x="161.6" y="170.1">R56</text>
<text x="161.6" y="171.7">4.02K</text>
<text x="11.7" y="186.6">LINFM</text>
<text x="205" y="187.4">Title</text>
<text x="205" y="192.6">Size</text>
<text x="205" y="197.8">Date:</text>
<text x="211.9" y="192.6">Document Number</text>
<text x="214" y="197.8">Friday, November 28, 2003</text>
<text x="239.5" y="197.8">Sheet</text>
<text x="248.2" y="197.8">3</text>
<text x="253.4" y="197.8">of</text>
<text x="258.5" y="197.8">4</text>
<text x="262" y="192.6">Rev</text>
<text x="263.7" y="194.4">A</text>
</g>
<g font-size="1.3">
<text x="34" y="7.7">5</text>
<text x="85.8" y="7.7">4</text>
<text x="137.6" y="7.7">3</text>
<text x="189.4" y="7.7">2</text>
<text x="241.3" y="7.7">1</text>
<text x="6.8" y="33">D</text>
<text x="267.6" y="33">D</text>
<text x="6.8" y="80.5">C</text>
<text x="267.6" y="80.5">C</text>
<text x="6.8" y="128">B</text>
<text x="267.6" y="128">B</text>
<text x="6.8" y="175.5">A</text>
<text x="267.6" y="175.5">A</text>
<text x="34" y="199.4">5</text>
<text x="85.8" y="199.4">4</text>
<text x="137.6" y="199.4">3</text>
<text x="189.4" y="199.4">2</text>
<text x="241.3" y="199.4">1</text>
</g>
</svg>
